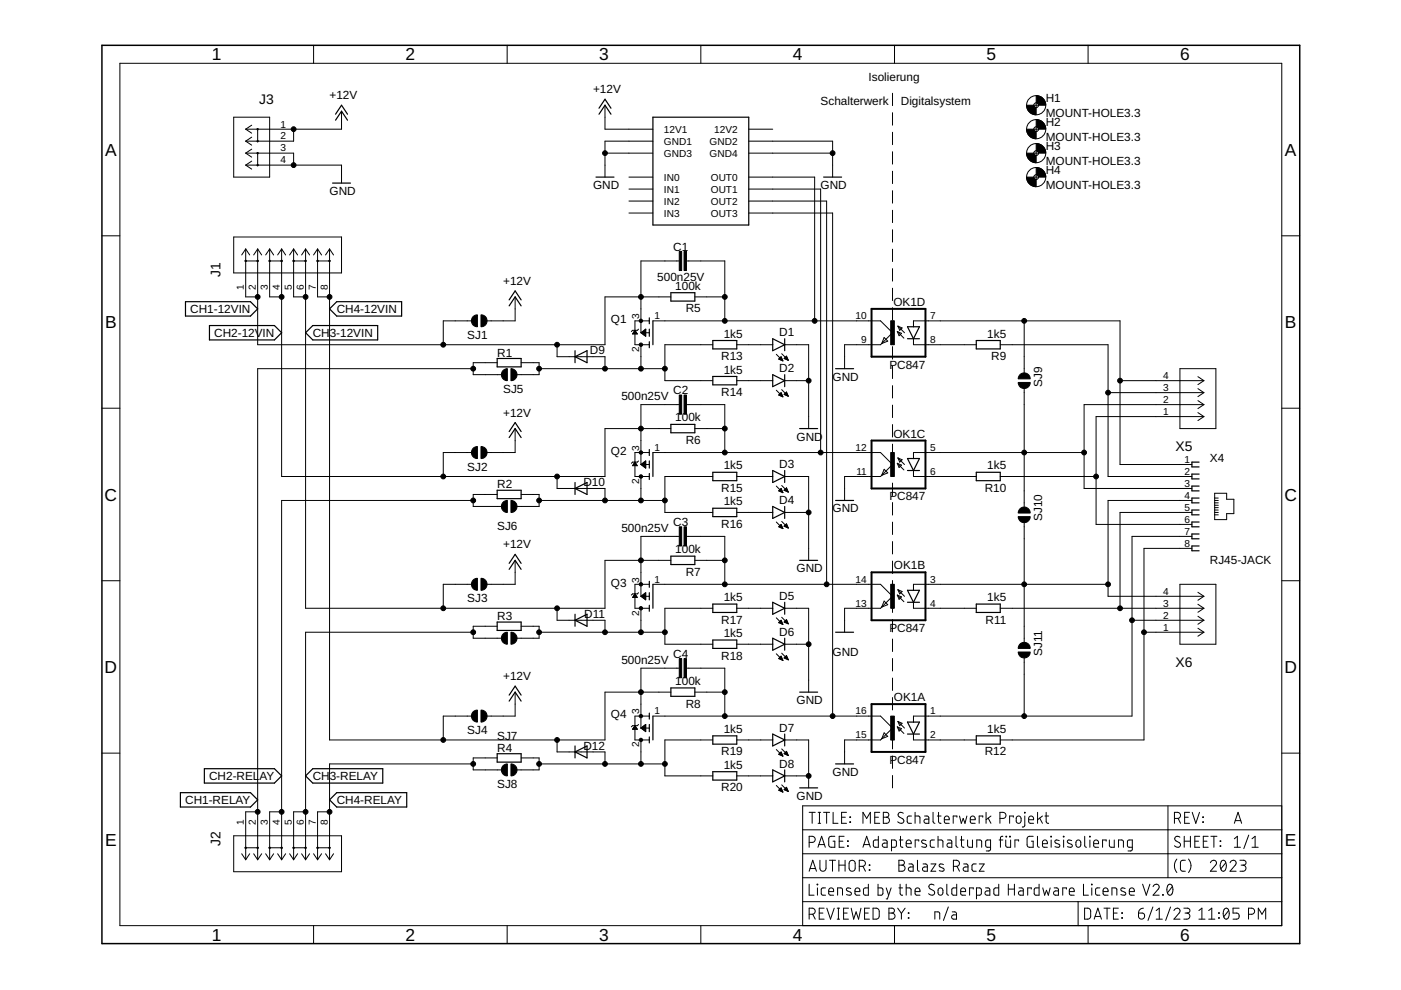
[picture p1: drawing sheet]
<svg xmlns="http://www.w3.org/2000/svg" width="297mm" height="210mm" viewBox="0 0 297 210" stroke-linecap="round" stroke-linejoin="round" font-family="sans-serif">
<g fill="none" stroke="#000" stroke-width=".21">
<path d="M25.4 13.4h246.4v182.9h-246.4zM66.5 9.6v3.8M107.5 9.6v3.8M148.6 9.6v3.8M189.2 19.8v2.6M189.7 9.6v3.8M230.7 9.6v3.8M49.6 24.8h7.6v12.7h-7.6zM52.1 32.5h10.2v2.5M52.1 35h20.3v3.8M52.1 27.4l1.3 .8M52.1 29.9l1.3 .9"/>
<path d="M52.1 32.5l1.3 .8M52.1 35l1.3 .9M53.4 26.5l-1.3 .9M53.4 29.1l-1.3 .8M53.4 31.6l-1.3 .9M53.4 34.2l-1.3 .8M54.6 27.4v2.5M54.6 32.5v2.5M62.3 27.4v2.5h-10.2M72.4 23.6v3.8h-20.3M128.3 22.3v5.1h10.1M128.3 32.5h10.1"/>
<path d="M133.3 37.5h5.1M138.4 29.9h-10.1v7.6M158.7 27.4h5.1M158.7 29.9h17.8v7.6M158.7 32.5h17.8M158.7 37.5h14v30.5M189.2 23.9v2.6M189.2 28v2.7M189.2 32.2v2.6M189.2 36.3v2.6M219.2 27.4h1M219.2 32.5h1"/>
<path d="M219.2 37.5h1M219.2 22.3h1M219.7 21.8v1M219.7 26.9v1M219.7 32v1M219.7 37v1.1M21.6 50h3.8M49.6 50.2h22.8v7.7h-22.8zM52.1 52.8v10.1h2.5M52.1 55.3h2.5M52.1 52.8l-.9 1.3M52.1 52.8l.8 1.3"/>
<path d="M54.6 52.8v20.3h73.7v-10.2h13.9M54.6 52.8l-.8 1.3M54.6 52.8l.9 1.3M57.2 52.8v10.1h2.5M57.2 55.3h2.5M57.2 52.8l-.9 1.3M57.2 52.8l.8 1.3M59.7 52.8v48.2h68.6v-10.1h13.9M59.7 52.8l-.8 1.3M59.7 52.8l.9 1.3M62.3 52.8v10.1h2.5M62.3 55.3h2.5"/>
<path d="M62.3 52.8l-.9 1.3M62.3 52.8l.8 1.3M64.8 52.8v76.2h63.5v-10.2h13.9M64.8 52.8l-.9 1.3M64.8 52.8l.8 1.3M67.3 52.8v10.1h2.6M67.3 55.3h2.6M67.3 52.8l-.8 1.3M67.3 52.8l.9 1.3M69.9 52.8v104.1h58.4v-10.2h13.9M69.9 52.8l-.9 1.3M69.9 52.8l.8 1.3"/>
<path d="M133.3 40.1h5.1M133.3 42.6h5.1M133.3 45.2h5.1M144 55.3h-8.1v15.2M145.5 55.3h8.2v12.7M158.7 42.6h16.6v81.3M158.7 45.2h17.8v106.6M158.7 40.1h15.3v55.8M189.2 40.4v2.7M189.2 44.6v2.6M189.2 48.7v2.6M189.2 52.8v2.7"/>
<path d="M189.2 57v2.6M271.8 50h3.8M99.9 68h-5.9v5.1M100.3 78.2h-45.7v104.1M105.4 76.9h-5.1v2.5h6M109.2 62.9v5.1h-5.9M110.5 76.9h3.8v2.5h-4.7M114.3 78.2h26.7M118.1 73.1v2.5h10.2v2.6M134.1 70.8h1M134.2 70.7h.8M134.3 70.5h.6"/>
<path d="M134.4 70.4h.5M134.5 70.3h.3M134.5 70.2h.2M134.6 70l.5 .8h-1zM135.4 69.8l-.3 .2h-1l-.2 .3M135.9 70.5h1.8M135.9 73.1v5.1M136 70.7h.9M136.1 70.4h.8M136.2 70.8h.7M136.2 70.3h.7M136.3 70.9h.6"/>
<path d="M136.4 70.2h.5M136.5 71h.4M136.6 70h.3M136.7 71.1h.2M136.7 69.9h.2M136.8 71.2h.1M136.9 69.8l-1 .7M136.9 69.8v1.5l-1-.8M136.9 69.8h.1M137.7 68h-3.1v5.1h3.1M138.4 68h48.3l2.5 2.5-2.5 2.6h-7.6v5.1M147.3 62.9h6.4"/>
<path d="M151.1 73.1h-10.1v7.6h10.1M156.2 73.1h7.6M164.6 75.1l1.4 1.4M165.1 76.1l.5-.5 .4 .9zM165.2 76.1h.6M165.2 76.2h.6M165.3 75.9h.4M165.4 75.8h.3M165.5 76.3h.4M165.5 75.7h.1M165.7 75l1.4 1.4M165.8 76.4h.1"/>
<path d="M166.2 76l.6-.5 .3 .9zM166.3 75.9h.6M166.4 73.1h5v17.8M166.4 76.1h.6M166.4 75.8h.5M166.5 75.7h.3M166.6 76.2h.4M166.7 75.6h.1M166.9 76.3h.2M187.5 71.6l.7 .7-1.3 .5zM189.2 61.1v2.6M189.2 65.2v2.7"/>
<path d="M189.2 69.4v2.6M189.2 73.5v2.6M189.2 77.6v2.7M190.2 70.3l1.4 1.4M190.2 70.3l.9 .4-.5 .5zM190.4 69.2l.9 .3-.5 .5zM190.4 69.2l1.4 1.3M193.7 69.3v-1.3h43.8v30.5h15.2M193.7 71.8v1.3h13.3M212.1 73.1h22.8v27.9h17.8M217.1 68v11.1M250.2 78.2h7.6v12.7h-7.6z"/>
<path d="M254 79.9l1.2 .8M21.6 86.6h3.8M99.9 95.9h-5.9v5.1M109.2 90.9v5h-5.9M134.2 98.6h.8M134.3 98.5h.7M134.3 98.4h.6M134.4 98.3h.4M134.5 98.1h.2M134.6 98l.5 .7h-1zM135.4 97.7l-.3 .3h-1l-.2 .2M135.9 98.5l1-.8v1.6"/>
<path d="M135.9 98.5h1.8M135.9 98.5l1 .8M135.9 98.5h1M136 98.4h.9M136.1 98.6h.8M136.2 98.3h.7M136.2 98.7h.7M136.4 98.1h.5M136.4 98.9h.5M136.5 98h.4M136.6 99h.3M136.7 97.9h.2"/>
<path d="M136.7 99.1h.2M136.8 97.8h.1M136.9 99.2h.1M137.7 95.9h-3.1v5.1h3.1M138.4 95.9h48.3l2.5 2.6-2.5 2.5h-7.6v5.1M144 85.8h-8.1v12.7M145.5 85.8h8.2v10.1M147.3 90.9h6.4M156.2 80.7h7.6M164.6 82.7l1.4 1.4M165.1 83.8l.5-.6 .4 .9zM165.2 83.8h.6"/>
<path d="M165.2 83.7h.6M165.3 83.5h.4M165.4 83.4h.3M165.5 83.9h.4M165.5 83.3h.1M165.7 82.6l1.4 1.4M165.7 84h.2M166.2 83.6l.6-.5 .3 .9zM166.3 83.7h.7M166.3 83.5h.6M166.4 80.7h5M166.4 83.4h.5"/>
<path d="M166.6 83.3h.2M166.6 83.8h.4M166.7 83.2h.1M166.9 83.9h.2M187.5 99.5l.7 .8-1.3 .5zM189.2 81.8v2.6M189.2 85.9v2.6M189.2 90v2.7M189.2 94.2v2.6M189.2 98.3v2.6M190.2 98.2l1.4 1.4M190.2 98.2l.9 .4-.5 .5z"/>
<path d="M190.4 97.1l.9 .4-.5 .5zM190.4 97.1l1.4 1.4M193.7 99.8v1.2h13.3M217.1 82.4v25.1M229.8 95.9h-36.1v1.3M234.9 83.2h20.3M237.5 80.7h17.7M254 87.5l1.2 .8M254 84.9l1.2 .9M254 82.4l1.2 .8M255.2 85.8h-25.4v17.8h22.9M255.2 88.3h-22.8v22.9h20.3"/>
<path d="M255.2 88.3l-1.2 .9M255.2 85.8l-1.2 .8M255.2 83.2l-1.2 .9M255.2 80.7l-1.2 .9M271.8 86.6h3.8M100.3 106.1h-40.6v76.2M105.4 104.8h-5.1v2.6h6M109.2 118.8v5.1h-5.9M110.5 104.8h3.8v2.6h-4.7M114.3 106.1h26.7M118.1 101v2.6h10.2v2.5M135.9 101v5.1"/>
<path d="M144 113.7h-8.1v12.7M145.5 113.7h8.2v10.2M147.3 118.8h6.4M151.1 101h-10.1v7.6h10.1M156.2 101h7.6M156.2 108.6h7.6M164.6 103.1l1.4 1.4M164.6 110.7l1.4 1.4M165.1 104.1h.7M165.1 111.7h.7M165.2 103.9h.6M165.2 111.5h.6"/>
<path d="M165.3 111.8h.6M165.3 104.2h.6M165.4 103.8h.3M165.4 111.4h.3M165.5 103.7h.2M165.5 111.3h.2M165.6 111.9h.3M165.6 103.6l-.5 .5 .9 .4M165.6 103.6l.4 .9M165.6 104.3h.3M165.6 103.6h.1M165.6 111.2l.4 .9-.9-.4z"/>
<path d="M165.7 102.9l1.4 1.4M165.7 110.6l1.4 1.4M165.8 112h.2M165.9 104.4h.1M166.2 103.9h.8M166.2 103.9l.9 .4M166.2 111.6l.6-.5 .3 .9zM166.3 111.5h.6M166.4 101h5v17.8M166.4 108.6h5M166.4 103.8h.5M166.4 111.4h.5"/>
<path d="M166.4 111.7h.6M166.5 104.1h.5M166.5 103.7h.4M166.5 111.3h.3M166.6 103.6h.2M166.6 111.2h.2M166.7 103.5h.1M166.7 111.8h.3M166.8 103.4l-.6 .5M166.8 103.4l.3 .9M166.8 104.2h.3M167 111.9h.1"/>
<path d="M167 104.3h.1M189.2 102.4v2.7M189.2 106.6v2.6M189.2 110.7v2.6M189.2 114.8v2.7M189.2 119v2.6M212.1 101h20.3M217.1 110.8v25.4M252.7 113.7h-12.7v38.1h-46.3v1.3M252.7 116.3h-10.2v40.6h-30.4M252.7 106.1h-17.8v20.3h20.3M252.7 108.6h-15.2v20.4"/>
<path d="M257.5 104.6h2.6v1.3h1.5v3h-1.5v1.3h-2.6zM257.5 105.6h.8M257.5 106.1h.8M257.5 106.6h.8M257.5 107.1h.8M257.5 107.6h.8M257.5 108.1h.8M257.5 108.6h.8M257.5 109.2h.8M21.6 123.1h3.8M99.9 123.9h-5.9v5.1M100.3 134h-35.5v48.3"/>
<path d="M105.4 132.8h-5.1v2.5h6M110.5 132.8h3.8v2.5h-4.7M114.3 134h26.7M118.1 129v2.5h10.2v2.5M134.2 126.6h.9M134.2 126.5h.8M134.3 126.4h.6M134.4 126.3h.5M134.5 126.1h.3M134.6 126h.1M134.6 125.9l.5 .8h-1zM135.4 125.7l-.3 .2h-1l-.2 .3"/>
<path d="M135.9 129v5M135.9 126.4l1-.7v1.5zM135.9 126.4h1.8M136 126.4h.9M136 126.5h.9M136.1 126.3h.8M136.1 126.6h.8M136.3 126.1h.6M136.3 126.7h.6M136.4 126h.5M136.5 126.9h.4M136.6 125.9h.3"/>
<path d="M136.6 127h.3M136.8 125.8h.1M136.8 127.1h.1M137.7 123.9h-3.1v5.1h3.1M138.4 123.9h48.3l2.5 2.5-2.5 2.6h-7.6v5M151.1 129h-10.1v7.6h10.1M156.2 129h7.6M156.2 136.6h7.6M164.6 131l1.4 1.4M164.6 138.6l1.4 1.4M165.1 132l.5-.5 .4 .9zM165.1 139.6l.9 .4"/>
<path d="M165.1 139.6h.7M165.2 132h.6M165.2 131.9h.6M165.2 139.5h.6M165.3 131.8h.4M165.3 139.4h.4M165.4 139.8h.5M165.4 132.2h.5M165.4 131.7h.3M165.4 139.3h.3M165.5 131.6h.1M165.6 139.1h.1"/>
<path d="M165.6 139.1l-.5 .5M165.6 139.1l.4 .9M165.7 139.9h.2M165.7 130.9l1.4 1.4M165.7 132.3h.2M165.7 138.5l1.4 1.4M166 140h.1M166.2 131.9l.6-.5 .3 .9zM166.2 139.5l.6-.5 .3 .9zM166.3 139.5h.7M166.3 131.9h.7M166.3 131.8h.6"/>
<path d="M166.3 139.4h.6M166.4 129h5v17.7M166.4 136.6h5M166.4 131.7h.5M166.5 139.3h.4M166.6 131.6h.2M166.6 139.6h.4M166.6 139.1h.2M166.6 132h.4M166.7 131.4h.1M166.7 139h.1M166.8 139.8h.3"/>
<path d="M166.9 132.2h.2M167.1 139.9h.1M187.5 127.4l.7 .8-1.3 .5zM189.2 123.1v2.6M189.2 127.2v2.7M189.2 131.4v2.6M189.2 135.5v2.6M189.2 139.6v2.7M190.2 126.2l1.4 1.4M190.2 126.2l.9 .4-.5 .5zM190.4 125l.9 .4-.5 .5zM190.4 125l1.4 1.4"/>
<path d="M193.7 127.7v1.3h13.3M212.1 129h43.1M217.1 139.5v12.3M234.9 123.9h-41.2v1.3M240 131.5h15.2M242.5 134h12.7M250.2 123.9h7.6v12.7h-7.6zM254 133.2l1.2 .8M254 130.7l1.2 .8M254 128.1l1.2 .9M254 125.6l1.2 .8M255.2 134l-1.2 .9"/>
<path d="M255.2 131.5l-1.2 .9M255.2 129l-1.2 .8M255.2 126.4l-1.2 .9M271.8 123.1h3.8M21.6 159.7h3.8M99.9 151.8h-5.9v5.1M109.2 146.7v5.1h-5.9M118.1 156.9v2.5h10.2v2.6M134.2 154.5h.8M134.3 154.3h.7M134.4 154.2h.5M134.5 154.1h.3"/>
<path d="M134.5 154h.2M134.6 153.9l.5 .7h-1zM135.4 153.6l-.3 .3h-1l-.2 .2M135.9 156.9v5.1M135.9 154.3l1.8 .1M136 154.5h.9M136.1 154.2h.8M136.2 154.6h.7M136.2 154.1h.7M136.4 154h.5M136.4 154.7h.5M136.5 154.8h.4"/>
<path d="M136.5 153.9h.4M136.7 155h.2M136.7 153.8h.2M136.8 155.1h.1M136.9 153.6h.1M136.9 153.6v1.5l-1-.7M136.9 153.6l-1 .8M137.7 151.8h-3.1v5.1h3.1M138.4 151.8h48.3l2.5 2.6-2.3 2.2M144 141.7h-8.1v12.7M145.5 141.7h8.2v10.1M147.3 146.7h6.4"/>
<path d="M151.1 156.9h-10.1v7.6h10.1M156.2 156.9h7.6M164.6 158.9l1.4 1.4M165.1 159.9l.5-.5 .4 .9zM165.1 159.9h.7M165.2 159.8h.6M165.4 159.7h.3M165.5 159.5h.2M165.7 158.8l1.4 1.4M166.2 159.8l.6-.5 .3 .9zM166.3 159.8h.6M166.4 156.9h5v10.1"/>
<path d="M166.4 159.7h.5M166.4 159.9h.6M166.5 159.5h.3M166.6 159.4h.2M186.9 156.6l-.2 .3h-7.6v5.1M187.5 155.4l.7 .7-1.3 .5zM189.2 143.8v2.6M189.2 147.9v2.6M189.2 152v2.7M189.2 156.1v2.7M190.2 154.1l1.4 1.4M190.2 154.1l.9 .4-.5 .5z"/>
<path d="M190.4 153l.9 .4-.5 .5zM190.4 153l1.4 1.4M193.7 155.6v1.3h13.3M271.8 159.7h3.8M49.6 177.2h22.8v7.6h-22.8zM52.1 179.7h2.5M54.6 172.1h-2.5v10.2M57.2 179.7h2.5M59.7 172.1h-2.5v10.2M62.3 179.7h2.5M64.8 172.1h-2.5v10.2M67.3 179.7h2.6"/>
<path d="M69.9 172.1h-2.6v10.2M100.3 162h-30.4v20.3M105.4 160.7h-5.1v2.5h6M110.5 160.7h3.8v2.5h-4.7M114.3 162h26.7M156.2 164.5h7.6M164.6 166.5l1.4 1.4M165.1 167.6l.5-.6 .4 .9zM165.2 167.5h.6M165.2 167.6h.6M165.3 160h.6M165.3 167.4h.4"/>
<path d="M165.4 167.3h.3M165.5 167.7h.4M165.5 167.1h.1M165.6 160.1h.3M165.7 166.4l1.4 1.4M165.8 167.9h.1M165.8 160.3h.2M166.2 167.4l.6-.5 .3 .9zM166.3 167.4h.6M166.4 164.5h5M166.4 167.5h.6M166.4 167.3h.5"/>
<path d="M166.5 167.1h.3M166.6 167h.2M166.7 167.6h.3M166.7 160h.3M167 167.7h.1M167 160.1h.1M170.2 175.9h101.6M171.6 178.6h.6a.65 .65 0 0 0 .6-.6 .65 .65 0 0 0-.6-.7h-.6v2.3M171.6 172.2h1.2M172.2 172.2v2.4M173.4 179.6l.8-2.3 .8 2.3M173.5 172.2h.5"/>
<path d="M173.5 174.6h.5M173.6 179.1h1.2M173.7 172.2v2.4M174.6 172.2h1.3M175.3 172.2v2.4M176.6 172.2v2.4h1.1M177 177.3h-.8a.51 .51 0 0 0-.5 .5v1.3l.2 .5h1.1v-1.2h-.4M177.9 178.4h.8M178.4 173.3h.8M179 177.3h-1.1v2.3h1.1M179.5 172.2h-1.1v2.4h1.1M179.7 179.3l.1 .2z"/>
<path d="M179.7 178.3l.1 .1zM180.2 174.2l.1 .2zM180.2 173.2l.1 .1zM183 174.6v-2.4l.7 1.3 .8-1.3v2.4M183 179.6l.7-2.3 .8 2.3M183.2 179.1h1.1M185.5 173.3h.7M186.2 177.3v2.3h-.8l-.2-.3v-1l.2-.2h.8M186.5 172.2h-1v2.4h1M187.2 178.1h.7l.2 .2v1.3h-.6a.44 .44 0 0 1-.5-.4 .44 .44 0 0 1 .5-.4h.6M187.3 172.2h.6a.52 .52 0 0 1 .6 .6 .52 .52 0 0 1-.6 .5 .65 .65 0 0 1 .7 .6 .65 .65 0 0 1-.7 .7h-.6zM187.3 173.3h.6"/>
<path d="M189 179.6h.8l.2-.2 .1-.9-.3-.4h-.8v2.3M189.2 160.3v2.6M189.2 164.4v2.6M190.7 178.1h.7M190.9 177.3v2.1l.5 .2M191.5 172.4a.58 .58 0 0 0-.9-.1 .58 .58 0 0 0 .1 .9l.7 .4a.58 .58 0 0 1 0 .9 .58 .58 0 0 1-.8-.1l-.3-.2M192.1 178.9h1.1a.56 .56 0 0 0-.4-.8 .56 .56 0 0 0-.7 .5l.2 .9 .9 .1M193.3 173h-.7l-.3 .4 .2 1.1 .8 .1M194 173l.9 .1 .2 1.5M194 172.2v2.4M194.8 178.4v-.3h-.8v1.5M196 173h.7l.2 .4v1.2h-.6a.44 .44 0 0 1-.4-.5 .44 .44 0 0 1 .4-.4h.6"/>
<path d="M196.3 178.2l-.7-.1-.2 .3 .2 .4 .8 .3v.4a.82 .82 0 0 1-1 0M197.8 172.2v2l.2 .3 .2 .1M198.1 178.1h-.6l-.3 .4 .1 1 .8 .1M198.7 173h.8M198.9 178.1l.9 .1 .1 1.4M198.9 177.3v2.3M199 172.2v2l.1 .3 .4 .1M200.2 173.8h1.1a.55 .55 0 0 0-.4-.8 .55 .55 0 0 0-.7 .5l.1 1 1 .1M200.9 178.1h.7l.2 .2v1.3h-.6a.44 .44 0 0 1-.4-.4 .44 .44 0 0 1 .4-.4h.6M202.7 177.3v2l.1 .2 .3 .1M202.9 173.3v-.3h-.8v1.6M203.4 173l.4 1.6 .4-1.1 .4 1.1 .4-1.6"/>
<path d="M203.6 178.1h.8M203.9 177.3v2l.1 .2 .4 .1M205.1 178.1v1.2l.2 .2 .2 .1h.7v-1.5M205.7 173.8h1.1a.55 .55 0 0 0-.4-.8 .55 .55 0 0 0-.7 .5l.1 1 1 .1M207.1 179.6v-1.5l.9 .1 .1 1.4M208.4 173.3v-.3h-.8v1.6M209.1 172.2v2.4M209.5 173.5l.6 1.1M210 179.6h-.8l-.2-.2v-1.1l.2-.2h.8v1.9l-.2 .4h-.7M210.1 173l-1 .8M211.8 178.1h.8M212 173.5h.6a.65 .65 0 0 0 .7-.6 .65 .65 0 0 0-.7-.7h-.6v2.4"/>
<path d="M212.6 177.3l-.5 .2v2.1M213.2 178.1l.1 1.3 .3 .2h.7v-1.5M213.3 177.3l.1 .1zM214.1 177.3l.1 .1zM214.8 173.3v-.3h-.7v1.6M215.6 173.2l.5-.2a.92 .92 0 0 1 .1 1.5l-.3 .1-.3-.2zM216 178.4v-.3h-.8v1.5M217.2 172.2l.1 .2zM217.3 173v2.1l-.6 .2M218.1 173.8h1a.55 .55 0 0 0-.3-.8 .55 .55 0 0 0-.7 .5l.1 1 .9 .1M219.1 177.3l-1 .1-.3 .2v1.5l.2 .5h1.1v-1.2h-.4M220 177.3v2.1l.3 .2"/>
<path d="M220 172.2v2.4M220.4 173.5l.6 1.1M221 178.9h1.1a.55 .55 0 0 0-.4-.8 .55 .55 0 0 0-.7 .5l.1 .9 1 .1M221 173l-1 .8M221.6 173h.7M221.8 172.2v2l.1 .3 .4 .1M222.8 177.3l.1 .1zM222.9 178.1v1.5M224.6 178.2l-.8-.1-.2 .4 1 .6v.4l-.2 .1-.7-.1M225.4 177.3l.2 .1zM225.5 178.1v1.5M227.2 178.2l-.7-.1-.2 .4 1 .6v.4l-.3 .1-.7-.1"/>
<path d="M228.2 178.3l.5-.2a.92 .92 0 0 1 .2 1.5h-.4l-.3-.1-.1-.4zM230 177.3v2.1l.4 .2M231 177.3l.1 .1zM231.1 178.1v1.5M231.9 178.9h1a.55 .55 0 0 0-.3-.8 .55 .55 0 0 0-.7 .5l.1 .9 .9 .1M234.5 178.4v-.3h-.7v1.5M235.2 178.1v1.2l.1 .2 .3 .1h.6v-1.5M237.2 179.6v-1.5l.9 .1 .1 1.4M240.1 179.6h-.8l-.2-.2v-1.1l.2-.2h.8v1.9l-.3 .4h-.6M247.6 170.9v15.2M249 173.5h.7a.65 .65 0 0 0 .6-.6 .65 .65 0 0 0-.6-.7h-.7v2.4M249.8 173.5l.5 1.1"/>
<path d="M250.2 177.5a.58 .58 0 0 0-.9-.1 .58 .58 0 0 0 0 .9l.7 .4a.58 .58 0 0 1 .1 .8 .58 .58 0 0 1-.9 0l-.2-.2M251.1 177.3v2.3M251.1 178.4h1.3M251.2 173.3h.7M252.2 172.2h-1v2.4h1M252.4 177.3v2.3M252.8 172.2l.7 2.4 .8-2.4M253.3 178.4h.8M254.4 177.3h-1.1v2.3h1.1M255 173.2l.1 .1zM255 174.2l.1 .2zM255.1 178.4h.8"/>
<path d="M256.2 177.3h-1.1v2.3h1.1M256.7 177.3h1.3M257.4 177.3v2.3M258.7 178.3l.1 .1zM258.7 179.3l.1 .2zM261.7 179.6h1.3M261.7 177.8l.6-.5v2.3M261.7 174.6l.8-2.4 .7 2.4M261.9 174h1.2M264.8 177.1l-1.1 2.8M265.5 179.6h1.3M265.5 177.8l.6-.5v2.3"/>
<path d="M271.8 170.9h-101.6v25.4M51.2 181l.9 1.3M52.9 181l-.8 1.3M53.8 181l.8 1.3M55.5 181l-.9 1.3M56.3 181l.9 1.3M58 181l-.8 1.3M58.9 181l.8 1.3M60.6 181l-.9 1.3M61.4 181l.9 1.3M63.1 181l-.8 1.3M63.9 181l.9 1.3"/>
<path d="M65.6 181l-.8 1.3M66.5 181l.8 1.3M66.5 196.3v3.8M68.2 181l-.9 1.3M69 181l.9 1.3M70.7 181l-.8 1.3M107.5 196.3v3.8M148.6 196.3v3.8M170.2 191.2h101.6M170.2 181h101.6M170.2 186.1h101.6M171.6 193.8h.6a.65 .65 0 0 0 .6-.6 .65 .65 0 0 0-.6-.6h-.6v2.3"/>
<path d="M171.6 184.7l.7-2.3 .8 2.3M171.6 187.5v2.3h1M171.7 184.1h1.2M172.3 193.8l.5 1.1M173.2 187.5l.2 .1zM173.3 188.3v1.5M173.7 193.6h.8M173.8 182.4v1.7a.65 .65 0 0 0 .7 .6 .65 .65 0 0 0 .6-.6v-1.7M174.7 192.6h-1v2.3h1M175 188.3h-.7l-.2 .3 .1 1.1 .8 .1M175.3 192.6l.8 2.3 .8-2.3M175.7 189h1a.55 .55 0 0 0-.3-.7 .55 .55 0 0 0-.7 .5l.1 .9 .9 .1"/>
<path d="M175.9 182.4h1.2M176.5 182.4v2.3M177.5 192.6h.5M177.5 194.9h.5M177.6 189.8v-1.5l.9 .1 .1 1.4M177.8 192.6v2.3M177.9 182.4v2.3M177.9 183.4h1.3M178.9 193.6h.7M179.2 182.4v2.3M179.9 192.6h-1v2.3h1M180.3 182.5l.4-.1 .5 .3 .1 1.4a.65 .65 0 0 1-.6 .6 .65 .65 0 0 1-.7-.6v-1.1z"/>
<path d="M180.4 188.4l-.8-.1-.1 .4 .9 .6v.4l-.2 .1-.7-.1M180.5 192.6l.5 2.3 .5-1.6 .5 1.6 .5-2.3M181.3 189h1a.55 .55 0 0 0-.3-.7 .55 .55 0 0 0-.7 .5l.1 .9 .9 .1M182.2 183.7h.6a.65 .65 0 0 0 .7-.7 .65 .65 0 0 0-.7-.6h-.6v2.3M183 183.7l.5 1M183.3 193.6h.8M184.1 187.5v2.3h-.8l-.2-.4v-.9l.2-.2h.8M184.3 183.4l.1 .1zM184.3 184.4l.1 .1zM184.3 192.6h-1v2.3h1M185.1 192.6h.8l.5 .4v1.4l-.5 .5h-.8zM186.2 187.5v2.3h.7l.3-.4v-.9l-.3-.2h-.7"/>
<path d="M187.9 188.3l.5 1.5M188.5 192.6h.6a.52 .52 0 0 1 .5 .5 .52 .52 0 0 1-.5 .5 .65 .65 0 0 1 .7 .6 .65 .65 0 0 1-.7 .7h-.6zM188.5 193.6h.6M188.9 188.3l-.7 2.3h-.3M189.7 196.3v3.8M190.3 192.6l.8 1.1M190.6 182.4h.6a.52 .52 0 0 1 .6 .5 .52 .52 0 0 1-.6 .5 .65 .65 0 0 1 .7 .7 .65 .65 0 0 1-.7 .6h-.6zM190.6 183.4h.6M190.6 188.3h.8M190.8 187.5v1.9l.3 .4h.3M191.1 193.7v1.2M191.9 192.6l-.8 1.1"/>
<path d="M192.1 188.3l1 .1 .1 1.4M192.1 187.5v2.3M192.6 194.6l.1 .1zM192.6 193.5l.1 .2zM192.7 183.2h.7l.2 .2v1.3h-.6a.46 .46 0 0 1-.4-.4 .46 .46 0 0 1 .4-.5h.6M194 189h1.1a.55 .55 0 0 0-.4-.7 .55 .55 0 0 0-.7 .5l.1 .9 1 .1M194.5 182.4v2.1l.4 .2M195.7 183.2h.7l.2 .4v1.1h-.6a.46 .46 0 0 1-.4-.4 .46 .46 0 0 1 .4-.5h.6M197.4 183.2h1l-1 1.5h1M198 187.7a.58 .58 0 0 0-.8-.1 .58 .58 0 0 0 0 .8l.7 .4a.58 .58 0 0 1 .1 .9 .58 .58 0 0 1-.9 0l-.2-.2M198.2 194.9v-1.6l.9 .1 .1 1.5M199 188.4l.5-.1a.92 .92 0 0 1 .2 1.4l-.4 .1-.4-.3z"/>
<path d="M200 183.3l-.7-.1-.2 .4 1 .6v.4l-.3 .1-.7-.1M200.7 187.5l.1 2.1 .3 .2M201.1 192.3l-1.1 2.9M201.9 193.3l.6 .1 .3 .3v1.2h-.6a.46 .46 0 0 1-.4-.5 .46 .46 0 0 1 .4-.4h.6M202.1 183.7h.7a.65 .65 0 0 0 .6-.7 .65 .65 0 0 0-.6-.6h-.7v2.3M202.8 187.5v2.3h-.8l-.2-.2v-1.1l.2-.2h.8M202.9 183.7l.5 1M203.7 189h1a.55 .55 0 0 0-.3-.7 .55 .55 0 0 0-.7 .5l.1 .9 .9 .1M204.3 183.2h.7l.2 .2v1.3h-.5a.46 .46 0 0 1-.5-.4 .46 .46 0 0 1 .5-.5h.5M206.4 188.5v-.2h-.8v1.5M207 183.2h-.7l-.2 .4 .1 1 .8 .1M207 189.8h.8l.2-.2 .1-1-.3-.3h-.8v2.3"/>
<path d="M207.6 183.2h1.1l-1.1 1.5h1.1M209 188.3h.6l.3 .3v1.2h-.6a.46 .46 0 0 1-.5-.5 .46 .46 0 0 1 .5-.4h.6M211.8 187.5v2.3h-.9l-.2-.2v-1.1l.2-.2h.9M213.8 187.5v2.3M213.8 188.5h1.3M215.1 187.5v2.3M216 188.3h.7l.2 .2 .1 1.3h-.6a.46 .46 0 0 1-.5-.5 .46 .46 0 0 1 .5-.4h.6M218.7 188.5v-.2h-.8v1.5M220.3 187.5v2.3h-.8l-.2-.2v-1.1l.2-.2h.8M221.1 188.3l.4 1.5 .4-1 .4 1 .4-1.5M223.5 188.3h.7l.2 .3v1.2h-.6a.46 .46 0 0 1-.4-.5 .46 .46 0 0 1 .4-.4h.6M226.1 188.5v-.2h-.8v1.5"/>
<path d="M226.7 189h1.1a.55 .55 0 0 0-.4-.7 .55 .55 0 0 0-.7 .5l.1 .9 1 .1M228.6 191.2v5.1M229.7 187.5v2.3h1.1M230 192.6h.8l.4 .4v1.4l-.4 .5h-.8zM230.7 196.3v3.8M231.4 187.5l.1 .1zM231.5 188.3v1.5M232 194.9l.8-2.3 .7 2.3M232.2 194.3h1.1M233.2 188.3h-.7l-.2 .3 .1 1.1 .8 .1M233.9 189h1a.56 .56 0 0 0-.3-.7 .56 .56 0 0 0-.7 .5l.1 .9 .9 .1M234.1 192.6h1.3"/>
<path d="M234.7 192.6v2.3M235.8 189.8v-1.5l.9 .1 .1 1.4M236.1 193.6h.8M237.1 192.6h-1v2.3h1M237.8 193.5l.2 .2zM237.8 194.6l.2 .1zM238.5 188.4l-.7-.1-.2 .4 1 .6v.4l-.2 .1-.8-.1M239.4 189h1.1a.56 .56 0 0 0-.4-.7 .56 .56 0 0 0-.7 .5l.2 .9 .9 .1M241.4 193.6h.8a.65 .65 0 0 1 .5 .7 .65 .65 0 0 1-.7 .6 .65 .65 0 0 1-.6-.7zM242.3 187.5l.7 2.3 .8-2.3M242.4 192.6l-.7 .2-.3 .8M244.4 192.3l-1 2.9"/>
<path d="M244.5 188a.64 .64 0 0 1 .9-.5 .64 .64 0 0 1 .2 1l-1.1 1.3h1.3M245.1 194.9h1.3M245.1 193.1l.7-.5v2.3M246.5 189.7l.1 .1zM247.8 187.6a.65 .65 0 0 1 .7 .1 .65 .65 0 0 1 .2 .6 .99 .99 0 0 1-.8 1.5 1.64 1.64 0 0 1-.1-2.2zM248.2 192.3l-1.1 2.9M248.6 188l-1.1 1.3M248.9 193.1a.64 .64 0 0 1 .9-.5 .64 .64 0 0 1 .2 1l-1.1 1.3h1.3M249.5 182.1a2.26 2.26 0 0 0 0 2.9M251 192.6h.8a.52 .52 0 0 1 .5 .5 .52 .52 0 0 1-.5 .5h-.6M251.3 182.4h-.5a.51 .51 0 0 0-.5 .5l.1 1.6 .2 .2h.7M251.6 193.6a.65 .65 0 0 1 .7 .6 .65 .65 0 0 1-.7 .7h-.6"/>
<path d="M252 182.1a2.19 2.19 0 0 1 0 2.9M254.2 194.9h1.3M254.2 193.1l.6-.5v2.3M256.3 194.9h1.3M256.3 193.1l.6-.5v2.3M256.6 182.9a.64 .64 0 0 1 .9-.5 .64 .64 0 0 1 .2 1l-1.1 1.3h1.3M258.4 194.6l.1 .1zM258.4 193.5l.1 .2zM259 182.6a.62 .62 0 0 1 .8-.1 .62 .62 0 0 1 .2 .8 .99 .99 0 0 1-.8 1.4 1.62 1.62 0 0 1-.2-2.1zM259.6 192.7a.53 .53 0 0 1 .6-.1 .53 .53 0 0 1 .3 .5 1.34 1.34 0 0 1-.5 1.8 1.4 1.4 0 0 1-.4-2.2zM259.9 182.9l-1.1 1.3M260.5 193.1l-1 1.3"/>
<path d="M260.8 182.9a.64 .64 0 0 1 .9-.5 .64 .64 0 0 1 .2 1l-1.1 1.3h1.3M262.7 192.6h-1.3v1h.8a.66 .66 0 0 1 .5 .6 .66 .66 0 0 1-.5 .7h-.8M262.9 182.4h.8a.52 .52 0 0 1 .5 .5 .52 .52 0 0 1-.5 .5h-.6M263.5 183.4a.65 .65 0 0 1 .7 .7 .65 .65 0 0 1-.7 .6h-.6M264.7 193.8h.7a.65 .65 0 0 0 .6-.6 .65 .65 0 0 0-.6-.6h-.7v2.3M266.8 194.9v-2.3l.8 1.2 .8-1.2v2.3"/>
<circle cx="219.7" cy="22.3" r="2.03"/>
<circle cx="219.7" cy="27.4" r="2.03"/>
<circle cx="219.7" cy="32.5" r="2.03"/>
<circle cx="219.7" cy="37.5" r="2.03"/>
<circle cx="219.7" cy="27.4" r=".51"/>
<circle cx="219.7" cy="32.5" r=".51"/>
<circle cx="219.7" cy="37.5" r=".51"/>
<circle cx="219.7" cy="22.3" r=".51"/>
</g>
<g fill="none" stroke="#000" stroke-width=".25">
<path d="M70.5 38.8h3.8M71.1 25.5l1.3-1.9 1.3 1.9M71.1 24.2l1.3-1.9 1.3 1.9M126.4 37.5h3.8M127 24.2l1.3-1.9 1.2 1.9M127 22.9l1.3-1.9 1.2 1.9M138.4 24.8h20.3v22.9h-20.3zM174.6 37.5h3.8M39.3 64h13.8l1.5 1.5-1.5 1.5h-13.8zM44.4 69h13.8l1.5 1.5-1.5 1.6h-13.8zM64.8 70.5l1.5-1.5h13.8v3.1h-13.8zM69.9 65.5l1.5-1.5h13.8v3h-13.8z"/>
<path d="M105.4 76h5.1v1.8h-5.1zM107.9 64.9l1.3-2 1.3 2M107.9 63.6l1.3-1.9 1.3 1.9M121.9 75.6l2.6-1.2v2.5zM121.9 74.4v2.5M137.7 67.4v1.2M137.7 69.8v1.5M137.7 72.5v1.2M138.4 68v5.1M142.2 62.1h5.1v1.7h-5.1zM151.1 72.2h5.1v1.8h-5.1zM151.1 79.8h5.1v1.8h-5.1z"/>
<path d="M163.8 71.8l2.6 1.3-2.6 1.3zM163.8 79.4l2.6 1.3-2.6 1.3zM166.4 71.8v2.6M166.4 79.4v2.6M177.2 78.2h3.8M192.4 69.3h2.5l-1.2 2.5zM192.4 71.8h2.5M207 72.2h5.1v1.8h-5.1zM107.9 92.8l1.3-1.9 1.3 1.9M107.9 91.5l1.3-1.9 1.3 1.9M137.7 95.3v1.3M137.7 97.7v1.6"/>
<path d="M138.4 95.9v5.1M142.2 90h5.1v1.8h-5.1zM163.8 99.8l2.6 1.2-2.6 1.3zM166.4 99.8v2.5M169.5 90.9h3.9M192.4 97.2h2.5l-1.2 2.6zM192.4 99.8h2.5M254.2 98h-1.5v1h1.5M105.4 103.9h5.1v1.8h-5.1zM107.9 119.4l1.3-1.9 1.3 1.9M121.9 102.3v2.5M121.9 103.6l2.6-1.3v2.5z"/>
<path d="M137.7 100.4v1.3M142.2 117.9h5.1v1.8h-5.1zM151.1 100.1h5.1v1.8h-5.1zM151.1 107.8h5.1v1.7h-5.1zM163.8 107.4l2.6 1.2-2.6 1.3zM166.4 107.4v2.5M169.5 118.8h3.9M177.2 106.1h3.8M207 100.1h5.1v1.8h-5.1zM254.2 100.5h-1.5v1h1.5M254.2 103.1h-1.5v1h1.5M254.2 105.6h-1.5v1h1.5"/>
<path d="M254.2 108.1h-1.5v1.1h1.5M254.2 110.7h-1.5v1h1.5M254.2 113.2h-1.5v1h1.5M254.2 115.8h-1.5v1h1.5M105.4 131.9h5.1v1.8h-5.1zM107.9 120.7l1.3-1.9 1.3 1.9M121.9 130.2v2.6M121.9 131.5l2.6-1.3v2.6zM137.7 123.3v1.2M137.7 125.7v1.5M137.7 128.3v1.3M138.4 123.9v5.1"/>
<path d="M151.1 128.1h5.1v1.8h-5.1zM151.1 135.7h5.1v1.8h-5.1zM163.8 127.7l2.6 1.3-2.6 1.2zM163.8 135.3l2.6 1.3-2.6 1.3zM166.4 127.7v2.5M166.4 135.3v2.6M177.2 134h3.8M192.4 125.2h2.5l-1.2 2.5zM192.4 127.7h2.5M207 128.1h5.1v1.8h-5.1zM105.4 159.8h5.1v1.8h-5.1zM107.9 148.7l1.3-2 1.3 2"/>
<path d="M107.9 147.4l1.3-1.9 1.3 1.9M121.9 158.2v2.5M121.9 159.4l2.6-1.2v2.5zM137.7 151.2v1.3M137.7 153.6v1.5M137.7 156.3v1.2M138.4 151.8v5.1M142.2 145.9h5.1v1.7h-5.1zM151.1 156h5.1v1.8h-5.1zM163.8 155.6l2.6 1.3-2.6 1.3zM166.4 155.6v2.6M169.5 146.7h3.9"/>
<path d="M192.4 153.1h2.5l-1.2 2.5zM192.4 155.6h2.5M207 156h5.1v1.8h-5.1zM38.2 168.1h14.9l1.5 1.5-1.5 1.5h-14.9zM43.3 163h14.9l1.5 1.5-1.5 1.5h-14.9zM64.8 164.5l1.5-1.5h14.9v3h-14.9zM69.9 169.6l1.5-1.5h14.8v3h-14.8zM151.1 163.6h5.1v1.8h-5.1zM163.8 163.2l2.6 1.3-2.6 1.3zM166.4 163.2v2.6M169.5 167h3.9M177.2 162h3.8"/>
<circle cx="54.6" cy="29.9" r=".13"/>
<circle cx="54.6" cy="32.5" r=".13"/>
<circle cx="54.6" cy="35" r=".13"/>
<circle cx="54.6" cy="27.4" r=".13"/>
<circle cx="52.1" cy="55.3" r=".13"/>
<circle cx="54.6" cy="55.3" r=".13"/>
<circle cx="57.2" cy="55.3" r=".13"/>
<circle cx="59.7" cy="55.3" r=".13"/>
<circle cx="62.3" cy="55.3" r=".13"/>
<circle cx="64.8" cy="55.3" r=".12"/>
<circle cx="67.3" cy="55.3" r=".12"/>
<circle cx="69.9" cy="55.3" r=".12"/>
<circle cx="52.1" cy="179.8" r=".13"/>
<circle cx="54.6" cy="179.8" r=".13"/>
<circle cx="57.2" cy="179.8" r=".13"/>
<circle cx="59.7" cy="179.8" r=".13"/>
<circle cx="62.3" cy="179.8" r=".13"/>
<circle cx="64.8" cy="179.8" r=".13"/>
<circle cx="67.3" cy="179.8" r=".13"/>
<circle cx="69.9" cy="179.8" r=".13"/>
</g>
<path d="M184.8 65.5h11.4v10.1h-11.4zM184.8 93.4h11.4v10.2h-11.4zM184.8 121.3h11.4v10.2h-11.4zM184.8 149.3h11.4v10.1h-11.4z" fill="none" stroke="#000" stroke-width=".42"/>
<path d="M144 53.3h.5v4.1h-.5zM145 53.3h.5v4.1h-.5zM188.8 68h.8v5.1h-.8zM144 83.8h.5v4h-.5zM145 83.8h.5v4h-.5zM188.8 95.9h.8v5.1h-.8zM144 111.7h.5v4.1h-.5zM145 111.7h.5v4.1h-.5zM144 139.6h.5v4.1h-.5zM145 139.6h.5v4.1h-.5zM188.8 123.9h.8v5.1h-.8zM188.8 151.8h.8v5.1h-.8z" fill="#000" stroke="#000" stroke-width=".21"/>
<g fill="#000" stroke="#000" stroke-width=".21">
<path d="M217.7 22.3h1.5l.1 .3 .4 .2v1.5a2 2 0 0 1-2-2z" fill-rule="evenodd"/>
<path d="M217.7 27.4h1.5l.1 .3 .4 .2v1.5a2 2 0 0 1-2-2z" fill-rule="evenodd"/>
<path d="M217.7 32.5h1.5l.1 .3 .4 .2v1.5a2.04 2.04 0 0 1-2-2z" fill-rule="evenodd"/>
<path d="M217.7 37.5h1.5l.1 .3 .4 .3v1.5a2.04 2.04 0 0 1-2-2.1z" fill-rule="evenodd"/>
<path d="M219.7 20.3a2 2 0 0 1 2 2h-1.5l-.1-.3-.4-.2z" fill-rule="evenodd"/>
<path d="M219.7 25.4a2 2 0 0 1 2 2h-1.5l-.1-.3-.4-.2z" fill-rule="evenodd"/>
<path d="M219.7 30.4a2 2 0 0 1 2 2.1h-1.5l-.1-.3-.4-.2z" fill-rule="evenodd"/>
<path d="M219.7 35.5a2 2 0 0 1 2 2h-1.5l-.1-.2-.4-.3z" fill-rule="evenodd"/>
<path d="M100.3 67.2l.5-.4h.4v2.5a1.27 1.27 0 0 1-1.1-.8 1.27 1.27 0 0 1 .2-1.3z" fill-rule="evenodd"/>
<path d="M102 66.8a1.26 1.26 0 0 1 1.3 1.2 1.26 1.26 0 0 1-1.3 1.3z" fill-rule="evenodd"/>
<path d="M106.6 78.6l1-.4v2.5a1.27 1.27 0 0 1-1.2-.7 1.27 1.27 0 0 1 .2-1.4z" fill-rule="evenodd"/>
<path d="M108.3 78.2a1.27 1.27 0 0 1 1.3 1.2 1.27 1.27 0 0 1-1.3 1.3z" fill-rule="evenodd"/>
<path d="M100.3 95.1l.9-.4v2.5a1.27 1.27 0 0 1-1.1-.7 1.27 1.27 0 0 1 .2-1.4z" fill-rule="evenodd"/>
<path d="M102 94.7a1.27 1.27 0 0 1 1.3 1.2 1.27 1.27 0 0 1-1.3 1.3z" fill-rule="evenodd"/>
<path d="M216.3 79.4a1.27 1.27 0 0 1 1.4-.2 1.27 1.27 0 0 1 .7 1.1h-2.5z" fill-rule="evenodd"/>
<path d="M215.9 81.1h2.5a1.27 1.27 0 0 1-1.3 1.3 1.27 1.27 0 0 1-1.2-1.3z" fill-rule="evenodd"/>
<path d="M106.6 106.5l1-.4v2.5a1.27 1.27 0 0 1-1.2-.7 1.27 1.27 0 0 1 .2-1.4z" fill-rule="evenodd"/>
<path d="M108.3 106.1a1.27 1.27 0 0 1 1.3 1.3 1.27 1.27 0 0 1-1.3 1.2z" fill-rule="evenodd"/>
<path d="M216.3 107.8a1.27 1.27 0 0 1 1.4-.2 1.27 1.27 0 0 1 .7 1.2h-2.5z" fill-rule="evenodd"/>
<path d="M215.9 109.5h2.5a1.27 1.27 0 0 1-1.3 1.3 1.27 1.27 0 0 1-1.2-1.3z" fill-rule="evenodd"/>
<path d="M100.3 123l.5-.3 .4-.1v2.6a1.27 1.27 0 0 1-1.1-.8 1.27 1.27 0 0 1 .2-1.4z" fill-rule="evenodd"/>
<path d="M102 122.6a1.27 1.27 0 0 1 1.3 1.3 1.27 1.27 0 0 1-1.3 1.3z" fill-rule="evenodd"/>
<path d="M106.6 134.5l.5-.4 .5-.1v2.6a1.27 1.27 0 0 1-1.2-.8 1.27 1.27 0 0 1 .2-1.3z" fill-rule="evenodd"/>
<path d="M108.3 134a1.27 1.27 0 0 1 1.3 1.3 1.27 1.27 0 0 1-1.3 1.3z" fill-rule="evenodd"/>
<path d="M216.3 136.5a1.27 1.27 0 0 1 1.4-.2 1.27 1.27 0 0 1 .7 1.2h-2.5l.1-.5z" fill-rule="evenodd"/>
<path d="M215.9 138.2h2.5a1.27 1.27 0 0 1-1.3 1.3 1.27 1.27 0 0 1-1.2-1.3z" fill-rule="evenodd"/>
<path d="M100.3 151l.5-.4h.4v2.5a1.29 1.29 0 0 1-1.1-.8 1.29 1.29 0 0 1 .2-1.3z" fill-rule="evenodd"/>
<path d="M102 150.6a1.27 1.27 0 0 1 1.3 1.2 1.27 1.27 0 0 1-1.3 1.3z" fill-rule="evenodd"/>
<path d="M106.6 162.4l1-.4v2.5a1.27 1.27 0 0 1-1.2-.7 1.27 1.27 0 0 1 .2-1.4z" fill-rule="evenodd"/>
<path d="M108.3 162a1.27 1.27 0 0 1 1.3 1.2 1.27 1.27 0 0 1-1.3 1.3z" fill-rule="evenodd"/>
<circle cx="62.3" cy="27.4" r=".51"/>
<circle cx="62.3" cy="35" r=".51"/>
<circle cx="128.3" cy="32.5" r=".51"/>
<circle cx="176.5" cy="32.5" r=".51"/>
<circle cx="54.6" cy="62.9" r=".51"/>
<circle cx="59.7" cy="62.9" r=".51"/>
<circle cx="64.8" cy="62.9" r=".51"/>
<circle cx="69.9" cy="62.9" r=".51"/>
<circle cx="94" cy="73.1" r=".51"/>
<circle cx="100.3" cy="78.2" r=".51"/>
<circle cx="114.3" cy="78.2" r=".51"/>
<circle cx="118.1" cy="73.1" r=".51"/>
<circle cx="128.3" cy="78.2" r=".51"/>
<circle cx="135.9" cy="62.9" r=".51"/>
<circle cx="135.9" cy="78.2" r=".51"/>
<circle cx="135.9" cy="68" r=".36"/>
<circle cx="135.9" cy="73.1" r=".36"/>
<circle cx="141" cy="78.2" r=".51"/>
<circle cx="153.7" cy="68" r=".51"/>
<circle cx="153.7" cy="62.9" r=".51"/>
<circle cx="172.7" cy="68" r=".51"/>
<circle cx="217.1" cy="68" r=".51"/>
<circle cx="135.9" cy="90.9" r=".51"/>
<circle cx="135.9" cy="95.9" r=".36"/>
<circle cx="153.7" cy="90.9" r=".51"/>
<circle cx="153.7" cy="95.9" r=".51"/>
<circle cx="171.4" cy="80.7" r=".51"/>
<circle cx="174" cy="95.9" r=".51"/>
<circle cx="217.1" cy="95.9" r=".51"/>
<circle cx="229.8" cy="95.9" r=".51"/>
<circle cx="234.9" cy="83.2" r=".51"/>
<circle cx="237.5" cy="80.7" r=".51"/>
<circle cx="94" cy="101" r=".51"/>
<circle cx="100.3" cy="106.1" r=".51"/>
<circle cx="114.3" cy="106.1" r=".51"/>
<circle cx="118.1" cy="101" r=".51"/>
<circle cx="128.3" cy="106.1" r=".51"/>
<circle cx="135.9" cy="106.1" r=".51"/>
<circle cx="135.9" cy="118.8" r=".51"/>
<circle cx="135.9" cy="101" r=".36"/>
<circle cx="141" cy="106.1" r=".51"/>
<circle cx="153.7" cy="118.8" r=".51"/>
<circle cx="171.4" cy="108.6" r=".51"/>
<circle cx="232.4" cy="101" r=".51"/>
<circle cx="94" cy="129" r=".51"/>
<circle cx="100.3" cy="134" r=".51"/>
<circle cx="114.3" cy="134" r=".51"/>
<circle cx="118.1" cy="129" r=".51"/>
<circle cx="128.3" cy="134" r=".51"/>
<circle cx="135.9" cy="134" r=".51"/>
<circle cx="135.9" cy="129" r=".36"/>
<circle cx="135.9" cy="123.9" r=".36"/>
<circle cx="141" cy="134" r=".51"/>
<circle cx="153.7" cy="123.9" r=".51"/>
<circle cx="171.4" cy="136.6" r=".51"/>
<circle cx="175.3" cy="123.9" r=".51"/>
<circle cx="217.1" cy="123.9" r=".51"/>
<circle cx="234.9" cy="123.9" r=".51"/>
<circle cx="237.5" cy="129" r=".51"/>
<circle cx="240" cy="131.5" r=".51"/>
<circle cx="242.5" cy="134" r=".51"/>
<circle cx="94" cy="156.9" r=".51"/>
<circle cx="118.1" cy="156.9" r=".51"/>
<circle cx="135.9" cy="146.7" r=".51"/>
<circle cx="135.9" cy="151.8" r=".36"/>
<circle cx="135.9" cy="156.9" r=".36"/>
<circle cx="153.7" cy="146.7" r=".51"/>
<circle cx="153.7" cy="151.8" r=".51"/>
<circle cx="176.5" cy="151.8" r=".51"/>
<circle cx="217.1" cy="151.8" r=".51"/>
<circle cx="54.6" cy="172.1" r=".51"/>
<circle cx="59.7" cy="172.1" r=".51"/>
<circle cx="64.8" cy="172.1" r=".51"/>
<circle cx="69.9" cy="172.1" r=".51"/>
<circle cx="100.3" cy="162" r=".51"/>
<circle cx="114.3" cy="162" r=".51"/>
<circle cx="128.3" cy="162" r=".51"/>
<circle cx="135.9" cy="162" r=".51"/>
<circle cx="141" cy="162" r=".51"/>
<circle cx="171.4" cy="164.5" r=".51"/>
</g>
<path d="M21.6 9.6h254v190.5h-254z" fill="none" stroke="#000" stroke-width=".32"/>
<g font-size="3.7">
<text x="44.9" y="12.8">1</text>
<text x="86" y="12.8">2</text>
<text x="127" y="12.8">3</text>
<text x="168.1" y="12.8">4</text>
<text x="209.2" y="12.8">5</text>
<text x="250.2" y="12.8">6</text>
<text x="22.3" y="33">A</text>
<text x="272.4" y="33">A</text>
<text x="22.3" y="69.6">B</text>
<text x="272.4" y="69.6">B</text>
<text x="22.2" y="106.1">C</text>
<text x="272.3" y="106.1">C</text>
<text x="22.2" y="142.7">D</text>
<text x="272.3" y="142.7">D</text>
<text x="22.3" y="179.3">E</text>
<text x="272.4" y="179.3">E</text>
<text x="44.9" y="199.5">1</text>
<text x="86" y="199.5">2</text>
<text x="127" y="199.5">3</text>
<text x="168.1" y="199.5">4</text>
<text x="209.2" y="199.5">5</text>
<text x="250.2" y="199.5">6</text>
</g>
<g font-size="2.9">
<text x="55" y="22.1">J3</text>
<text x="46.8" y="58.8" transform="rotate(-90 46.8 58.8)">J1</text>
<text x="249.3" y="95.7">X5</text>
<text x="249.3" y="141.4">X6</text>
<text x="46.8" y="179.4" transform="rotate(-90 46.8 179.4)">J2</text>
</g>
<g font-size="2.5">
<text x="184.1" y="17.2">Isolierung</text>
<text x="69.9" y="21">+12V</text>
<text x="125.7" y="19.8">+12V</text>
<text x="174" y="22.3">Schalterwerk</text>
<text x="191" y="22.3">Digitalsystem</text>
<text x="221.7" y="21.7">H1</text>
<text x="221.7" y="24.8">MOUNT-HOLE3.3</text>
<text x="221.7" y="29.9">MOUNT-HOLE3.3</text>
<text x="221.7" y="26.8">H2</text>
<text x="221.7" y="34.9">MOUNT-HOLE3.3</text>
<text x="221.7" y="31.9">H3</text>
<text x="69.9" y="41.4">GND</text>
<text x="125.7" y="40.1">GND</text>
<text x="174" y="40.1">GND</text>
<text x="221.7" y="40">MOUNT-HOLE3.3</text>
<text x="221.7" y="37">H4</text>
<text x="142.7" y="53.2">C1</text>
<text x="139.4" y="59.5">500n25V</text>
<text x="106.7" y="60.4">+12V</text>
<text x="143.2" y="61.4">100k</text>
<text x="189.4" y="64.8">OK1D</text>
<text x="40.3" y="66.4">CH1-12VIN</text>
<text x="45.4" y="71.4">CH2-12VIN</text>
<text x="66.3" y="71.4">CH</text>
<text x="69.9" y="71.4">3-12VIN</text>
<text x="71.4" y="66.4">CH4-12VIN</text>
<text x="99.1" y="71.8">SJ1</text>
<text x="129.5" y="68.5">Q1</text>
<text x="145.4" y="66.2">R5</text>
<text x="153.5" y="71.6">1k5</text>
<text x="165.2" y="71.3">D1</text>
<text x="209.3" y="71.6">1k5</text>
<text x="105.4" y="75.6">R1</text>
<text x="125.1" y="75.2">D9</text>
<text x="152.9" y="76.4">R13</text>
<text x="210.2" y="76.4">R9</text>
<text x="106.7" y="83.3">SJ5</text>
<text x="142.7" y="83.6">C2</text>
<text x="152.9" y="84">R14</text>
<text x="153.5" y="79.2">1k5</text>
<text x="165.2" y="78.9">D2</text>
<text x="176.5" y="80.7">GND</text>
<text x="188.6" y="78.2">PC847</text>
<text x="221" y="82" transform="rotate(-90 221 82)">SJ9</text>
<text x="106.7" y="88.3">+12V</text>
<text x="131.7" y="84.9">500n25V</text>
<text x="143.2" y="89.4">100k</text>
<text x="145.4" y="94.1">R6</text>
<text x="168.9" y="93.4">GND</text>
<text x="189.4" y="92.8">OK1C</text>
<text x="99.1" y="99.8">SJ2</text>
<text x="129.5" y="96.5">Q2</text>
<text x="153.5" y="99.5">1k5</text>
<text x="165.2" y="99.3">D3</text>
<text x="209.3" y="99.5">1k5</text>
<text x="256.5" y="98">X4</text>
<text x="105.4" y="103.6">R2</text>
<text x="123.7" y="103.1">D10</text>
<text x="152.9" y="104.3">R15</text>
<text x="153.5" y="107.1">1k5</text>
<text x="165.2" y="106.9">D4</text>
<text x="188.6" y="106.1">PC847</text>
<text x="208.8" y="104.3">R10</text>
<text x="105.4" y="112.5">SJ6</text>
<text x="131.7" y="112.8">500n25V</text>
<text x="142.7" y="111.6">C3</text>
<text x="152.9" y="111.9">R16</text>
<text x="176.5" y="108.6">GND</text>
<text x="221" y="110.4" transform="rotate(-90 221 110.4)">SJ10</text>
<text x="106.7" y="116.3">+12V</text>
<text x="143.2" y="117.3">100k</text>
<text x="256.5" y="119.6">RJ45-JACK</text>
<text x="129.5" y="124.4">Q3</text>
<text x="145.4" y="122.1">R7</text>
<text x="168.9" y="121.3">GND</text>
<text x="189.5" y="120.7">OK1B</text>
<text x="99.1" y="127.7">SJ3</text>
<text x="105.4" y="131.5">R3</text>
<text x="123.9" y="131">D11</text>
<text x="153.5" y="127.4">1k5</text>
<text x="165.2" y="127.2">D5</text>
<text x="209.3" y="127.4">1k5</text>
<text x="152.9" y="132.2">R17</text>
<text x="153.5" y="135.1">1k5</text>
<text x="165.2" y="134.8">D6</text>
<text x="188.6" y="134">PC847</text>
<text x="208.9" y="132.2">R11</text>
<text x="131.7" y="140.8">500n25V</text>
<text x="142.7" y="139.5">C4</text>
<text x="152.9" y="139.9">R18</text>
<text x="176.5" y="139.1">GND</text>
<text x="221" y="139.1" transform="rotate(-90 221 139.1)">SJ11</text>
<text x="106.7" y="144.2">+12V</text>
<text x="143.2" y="145.2">100k</text>
<text x="168.9" y="149.3">GND</text>
<text x="189.5" y="148.6">OK1A</text>
<text x="99.1" y="155.6">SJ4</text>
<text x="129.5" y="152.3">Q4</text>
<text x="145.4" y="150">R8</text>
<text x="153.5" y="155.4">1k5</text>
<text x="165.2" y="155.1">D7</text>
<text x="209.3" y="155.4">1k5</text>
<text x="105.4" y="156.9">SJ7</text>
<text x="105.4" y="159.4">R4</text>
<text x="123.7" y="159">D12</text>
<text x="152.9" y="160.2">R19</text>
<text x="188.6" y="162">PC847</text>
<text x="208.8" y="160.2">R12</text>
<text x="44.3" y="165.4">CH2-REL</text>
<text x="55" y="165.4">AY</text>
<text x="66.3" y="165.4">CH</text>
<text x="69.9" y="165.4">3-RELAY</text>
<text x="105.4" y="167.1">SJ8</text>
<text x="152.9" y="167.8">R20</text>
<text x="153.5" y="163">1k5</text>
<text x="165.2" y="162.7">D8</text>
<text x="176.5" y="164.5">GND</text>
<text x="39.3" y="170.5">CH1-RELAY</text>
<text x="71.4" y="170.5">CH4-RELAY</text>
<text x="168.9" y="169.6">GND</text>
</g>
<g font-size="2.1">
<text x="59.5" y="27">1</text>
<text x="59.5" y="29.6">2</text>
<text x="140.8" y="28.2">12V1</text>
<text x="151.4" y="28.2">12V2</text>
<text x="59.5" y="32.1">3</text>
<text x="59.5" y="34.7">4</text>
<text x="140.8" y="30.7">GND1</text>
<text x="140.8" y="33.2">GND3</text>
<text x="150.5" y="30.7">GND2</text>
<text x="150.5" y="33.2">GND4</text>
<text x="140.8" y="38.3">IN0</text>
<text x="140.8" y="40.8">IN1</text>
<text x="150.7" y="38.3">OUT0</text>
<text x="150.7" y="40.8">OUT1</text>
<text x="140.8" y="43.4">IN2</text>
<text x="140.8" y="45.9">IN3</text>
<text x="150.7" y="43.4">OUT2</text>
<text x="150.7" y="45.9">OUT3</text>
<text x="51.7" y="61.4" transform="rotate(-90 51.7 61.4)">1</text>
<text x="54.3" y="61.4" transform="rotate(-90 54.3 61.4)">2</text>
<text x="56.8" y="61.4" transform="rotate(-90 56.8 61.4)">3</text>
<text x="59.3" y="61.4" transform="rotate(-90 59.3 61.4)">4</text>
<text x="61.9" y="61.4" transform="rotate(-90 61.9 61.4)">5</text>
<text x="64.4" y="61.4" transform="rotate(-90 64.4 61.4)">6</text>
<text x="67" y="61.4" transform="rotate(-90 67 61.4)">7</text>
<text x="69.5" y="61.4" transform="rotate(-90 69.5 61.4)">8</text>
<text x="135.5" y="67.7" transform="rotate(-90 135.5 67.7)">3</text>
<text x="138.8" y="67.7">1</text>
<text x="181.4" y="67.7">10</text>
<text x="197.2" y="67.7">7</text>
<text x="135.5" y="74.6" transform="rotate(-90 135.5 74.6)">2</text>
<text x="182.6" y="72.7">9</text>
<text x="197.2" y="72.7">8</text>
<text x="246.6" y="82.9">3</text>
<text x="246.6" y="80.4">4</text>
<text x="246.6" y="88">1</text>
<text x="246.6" y="85.4">2</text>
<text x="135.5" y="95.6" transform="rotate(-90 135.5 95.6)">3</text>
<text x="138.8" y="95.6">1</text>
<text x="181.4" y="95.6">12</text>
<text x="197.2" y="95.6">5</text>
<text x="181.6" y="100.7">11</text>
<text x="197.2" y="100.7">6</text>
<text x="251.2" y="98.1">1</text>
<text x="251.2" y="100.7">2</text>
<text x="135.5" y="102.6" transform="rotate(-90 135.5 102.6)">2</text>
<text x="251.2" y="103.2">3</text>
<text x="251.2" y="105.8">4</text>
<text x="251.2" y="108.3">5</text>
<text x="251.2" y="110.8">6</text>
<text x="251.2" y="113.4">7</text>
<text x="251.2" y="115.9">8</text>
<text x="135.5" y="123.5" transform="rotate(-90 135.5 123.5)">3</text>
<text x="138.8" y="123.5">1</text>
<text x="181.4" y="123.5">14</text>
<text x="197.2" y="123.5">3</text>
<text x="135.5" y="130.5" transform="rotate(-90 135.5 130.5)">2</text>
<text x="181.4" y="128.6">13</text>
<text x="197.2" y="128.6">4</text>
<text x="246.6" y="131.1">2</text>
<text x="246.6" y="128.6">3</text>
<text x="246.6" y="126.1">4</text>
<text x="246.6" y="133.7">1</text>
<text x="135.5" y="151.5" transform="rotate(-90 135.5 151.5)">3</text>
<text x="138.8" y="151.5">1</text>
<text x="181.4" y="151.5">16</text>
<text x="197.2" y="151.5">1</text>
<text x="135.5" y="158.4" transform="rotate(-90 135.5 158.4)">2</text>
<text x="181.4" y="156.5">15</text>
<text x="197.2" y="156.5">2</text>
<text x="51.7" y="174.9" transform="rotate(-90 51.7 174.9)">1</text>
<text x="54.3" y="174.9" transform="rotate(-90 54.3 174.9)">2</text>
<text x="56.8" y="174.9" transform="rotate(-90 56.8 174.9)">3</text>
<text x="59.3" y="174.9" transform="rotate(-90 59.3 174.9)">4</text>
<text x="61.9" y="174.9" transform="rotate(-90 61.9 174.9)">5</text>
<text x="64.4" y="174.9" transform="rotate(-90 64.4 174.9)">6</text>
<text x="67" y="174.9" transform="rotate(-90 67 174.9)">7</text>
<text x="69.5" y="174.9" transform="rotate(-90 69.5 174.9)">8</text>
</g>
</svg>
